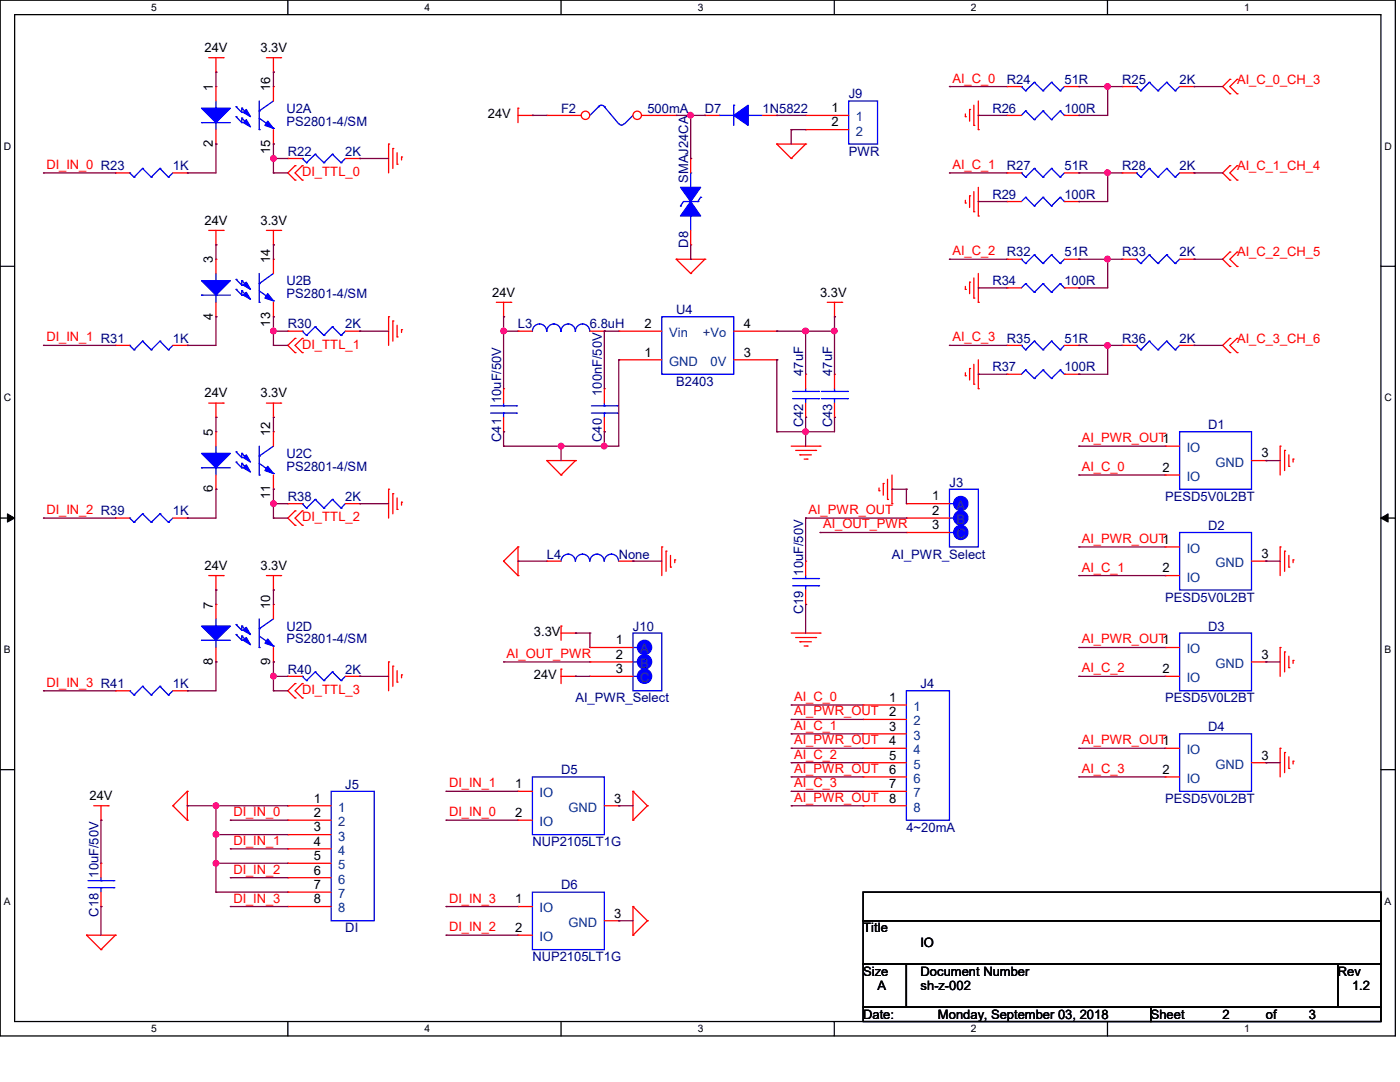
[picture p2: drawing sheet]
<svg xmlns="http://www.w3.org/2000/svg" width="279mm" height="216mm" viewBox="0 0 279 216" stroke-linecap="round" stroke-linejoin="round" font-family="sans-serif">
<path d="M0 0h278.5v206.7h-278.5zM2.9 2.9h272.7v200.9h-272.7z" fill="none" stroke="#000" stroke-width=".25"/>
<g fill="#fff">
<path d="M30.2 .3h1.1v2.3h-1.1z"/>
<path d="M30.2 204.1h1.1v2.3h-1.1z"/>
</g>
<path d="M57.4 0v2.9M57.4 203.8v2.9" fill="none" stroke="#000" stroke-width=".25"/>
<g fill="#fff">
<path d="M84.7 .3h1.1v2.3h-1.1z"/>
<path d="M84.7 204.1h1.1v2.3h-1.1z"/>
</g>
<path d="M112 0v2.9M112 203.8v2.9" fill="none" stroke="#000" stroke-width=".25"/>
<g fill="#fff">
<path d="M139.2 .3h1.1v2.3h-1.1z"/>
<path d="M139.2 204.1h1.1v2.3h-1.1z"/>
</g>
<path d="M166.5 0v2.9M166.5 203.8v2.9" fill="none" stroke="#000" stroke-width=".25"/>
<g fill="#fff">
<path d="M193.8 .3h1.1v2.3h-1.1z"/>
<path d="M193.8 204.1h1.1v2.3h-1.1z"/>
</g>
<path d="M221 0v2.9M221 203.8v2.9" fill="none" stroke="#000" stroke-width=".25"/>
<g fill="#fff">
<path d="M248.3 .3h1.1v2.3h-1.1z"/>
<path d="M248.3 204.1h1.1v2.3h-1.1z"/>
<path d="M.8 28h1.4v2.3h-1.4z"/>
<path d="M276.3 28h1.4v2.3h-1.4z"/>
<path d="M.8 78.2h1.4v2.3h-1.4z"/>
<path d="M276.3 78.2h1.4v2.3h-1.4z"/>
</g>
<path d="M0 53.1h2.9M275.6 53.1h2.9" fill="none" stroke="#000" stroke-width=".25"/>
<g fill="#fff">
<path d="M.8 128.5h1.3v2.2h-1.3z"/>
<path d="M276.3 128.5h1.3v2.2h-1.3z"/>
</g>
<path d="M0 103.4h2.9M275.6 103.4h2.9" fill="none" stroke="#000" stroke-width=".25"/>
<path d="M1.5 102.5l1.4 .9-1.4 .8zM275.6 103.4l1.4-.9v1.7z" fill="#000" stroke="#000" stroke-width=".2"/>
<g fill="#fff">
<path d="M.8 178.7h1.3v2.2h-1.3z"/>
<path d="M276.3 178.7h1.3v2.2h-1.3z"/>
</g>
<path d="M0 153.6h2.9M275.6 153.6h2.9M172.3 178h103.3v5.7h-103.3zM172.3 183.7h103.3v8.7h-103.3zM172.3 192.4h8.6v8.6h-8.6zM180.9 192.4h86.1v8.6h-86.1zM267 192.4h8.6v8.6h-8.6zM172.3 201h57.4v2.8h-57.4zM229.7 201h45.9v2.8h-45.9z" fill="none" stroke="#000" stroke-width=".25"/>
<g fill="none" stroke="#f00" stroke-width=".25">
<path d="M41.7 11.5h2.8M43.1 14.4h.1M43.1 11.5v2.9M44.5 11.5h.1M53.2 11.5h2.8M54.6 14.4h.1M54.6 11.5v2.9M56 11.5h.1M201 17.3h.1M201 17.3h2.8M212.4 17.3h2.9M215.3 17.3h.1"/>
<path d="M223.9 17.3h.1M223.9 17.3h2.9M235.4 17.3h2.9M238.3 17.3h.1M245.4 15.8h.1M245.4 18.7h.1M245.4 15.8l-1.4 1.5 1.4 1.4M246.9 18.7h.1M246.9 15.8h.1M246.9 15.8l-1.5 1.5 1.5 1.4M23 34.5h.1M23 34.5h2.9"/>
<path d="M34.5 34.5h2.9M37.4 34.5h.1M58.9 33.1h.1M58.9 35.9h.1M58.9 33.1l-1.5 1.4 1.5 1.4M60.3 35.9h.1M60.3 33.1h.1M60.3 33.1l-1.4 1.4 1.4 1.4M77.6 28.7h.1M77.6 28.7v5.8M78.4 29.6h.1M78.4 29.6v4"/>
<path d="M79.2 32.8h.1M79.2 30.5v2.3M80.1 31.3h.1M80.1 31.3v.6M103.4 21.6h.1M103.4 23h2.9M103.4 21.6v2.9M106.3 23h.1M155 28.7h.1M155 28.7h5.8M155 28.7l2.9 2.9M157.9 31.6h.1"/>
<path d="M160.8 28.7h.1M160.8 28.7l-2.9 2.9M192.7 23.3h.1M192.7 22.7v.6M192.7 40v.5M193.5 21.8h.1M193.5 39.1h.1M193.5 21.8v2.4M193.5 39.1v2.3M194.4 25h.1M194.4 21v4M194.4 38.2v4"/>
<path d="M195.2 25.9h.1M195.2 20.2v5.7M195.2 37.4v5.7M201 34.5h.1M201 23h.1M201 23h2.8M201 34.5h2.8M212.4 23h2.9M212.4 34.5h2.9M215.3 34.5h.1M215.3 23h.1M245.4 33.1h.1"/>
<path d="M245.4 35.9h.1M245.4 33.1l-1.4 1.4 1.4 1.4M246.9 35.9h.1M246.9 33.1h.1M246.9 33.1l-1.5 1.4 1.5 1.4M41.7 46h2.8M43.1 48.9h.1M43.1 51.7h.1M43.1 46v2.9M43.1 51.7v2.9M44.5 46h.1M53.2 46h2.8"/>
<path d="M54.6 48.9h.1M54.6 51.7h.1M54.6 46v2.9M54.6 51.7v2.9M56 46h.1M135 51.7h.1M135 51.7h5.7M135 51.7l2.8 2.9M137.8 54.6h.1M140.7 51.7h.1M140.7 51.7l-2.9 2.9M192.7 40.5h.1"/>
<path d="M192.7 57.7h.1M192.7 57.1v.6M193.5 56.3h.1M193.5 56.3v2.3M194.4 42.2h.1M194.4 59.5h.1M194.4 55.5v4M195.2 43.1h.1M195.2 54.6v5.7M201 57.4h.1M201 40.2h.1M201 57.4h2.8"/>
<path d="M201 40.2h2.8M212.4 57.4h2.9M212.4 40.2h2.9M215.3 57.4h.1M215.3 40.2h.1M223.9 51.7h.1M223.9 51.7h2.9M235.4 51.7h2.9M238.3 51.7h.1M245.4 50.3h.1M245.4 53.2h.1M245.4 50.3l-1.4 1.4 1.4 1.5"/>
<path d="M246.9 53.2h.1M246.9 50.3h.1M246.9 50.3l-1.5 1.4 1.5 1.5M23 68.9h.1M23 68.9h2.9M34.5 68.9h2.9M37.4 68.9h.1M43.1 63.2h.1M43.1 60.3v2.9M54.6 63.2h.1M54.6 60.3v2.9M57.4 66.1h.1"/>
<path d="M57.4 66.1h2.9M58.9 67.5h.1M58.9 70.4h.1M58.9 67.5l-1.5 1.4 1.5 1.5M60.3 70.4h.1M60.3 67.5h.1M60.3 67.5l-1.4 1.4 1.4 1.5M68.9 66.1h2.9M71.8 66.1h.1M77.6 63.2h.1M77.6 63.2v5.7M78.4 64.1h.1"/>
<path d="M78.4 64.1v4M79.2 67.2h.1M79.2 64.9v2.3M80.1 65.8h.1M80.1 65.8v.5M99.1 60.3h2.8M100.5 63.2h.1M100.5 60.3v2.9M101.9 60.3h.1M103.4 66.1h.1M103.4 66.1h2.9M117.7 66.1h2.9"/>
<path d="M120.6 77.6h.1M120.6 66.1h.1M120.6 77.6v2.8M123.5 71.8h.1M123.5 66.1h.1M123.5 66.1h8.6M123.5 71.8h8.6M146.4 66.1h8.6M146.4 71.8h8.6M155 71.8h.1M155 66.1h.1M160.8 74.7h.1"/>
<path d="M160.8 74.7v2.9M165.1 60.3h2.9M166.5 63.2h.1M166.5 60.3v2.9M168 60.3h.1M192.7 75h.1M192.7 74.4v.6M193.5 73.5h.1M193.5 73.5v2.3M194.4 76.7h.1M194.4 72.7v4M195.2 60.3h.1"/>
<path d="M195.2 77.6h.1M195.2 71.8v5.8M201 68.9h.1M201 68.9h2.8M212.4 68.9h2.9M215.3 68.9h.1M245.4 67.5h.1M245.4 70.4h.1M245.4 67.5l-1.4 1.4 1.4 1.5M246.9 70.4h.1M246.9 67.5h.1M246.9 67.5l-1.5 1.4 1.5 1.5"/>
<path d="M41.7 80.4h2.8M43.1 83.3h.1M43.1 86.1h.1M43.1 97.6h.1M43.1 80.4v2.9M43.1 86.1v2.9M43.1 94.8v2.8M44.5 80.4h.1M53.2 80.4h2.8M54.6 83.3h.1M54.6 86.1h.1M54.6 97.6h.1"/>
<path d="M54.6 80.4v2.9M54.6 86.1v2.9M54.6 94.8v2.8M56 80.4h.1M77.6 97.6h.1M77.6 97.6v5.8M78.4 98.5h.1M78.4 98.5v4M79.2 99.4v2.2M109.1 91.9h.1M109.1 91.9h5.8M109.1 91.9l2.9 2.9"/>
<path d="M112 94.8h.1M114.9 91.9h.1M114.9 91.9l-2.9 2.9M120.6 86.1h.1M120.6 83.3v2.8M157.9 89h5.8M158.8 89.9h4M159.6 90.8h.1M159.6 90.8h2.3M160.5 91.6h.6M160.8 83.3h.1M160.8 80.4v2.9"/>
<path d="M161.1 91.6h.1M162.8 89.9h.1M163.7 89h.1M175.4 97.9h.1M175.4 97.4v.5M176.3 96.5h.1M176.3 96.5v2.3M177.1 99.7h.1M177.1 95.6v4.1M178 94.8v5.7M255.5 89h.1M255.5 89v5.8"/>
<path d="M256.4 89.9h.1M256.4 89.9v4M257.2 93h.1M257.2 90.8v2.2M258.1 91.6h.1M258.1 91.6v.6M23 103.4h.1M23 103.4h2.9M34.5 103.4h2.9M37.4 103.4h.1M41.7 114.9h2.8M43.1 117.7h.1"/>
<path d="M43.1 114.9v2.8M44.5 114.9h.1M53.2 114.9h2.8M54.6 117.7h.1M54.6 114.9v2.8M56 114.9h.1M57.4 100.5h.1M57.4 100.5h2.9M58.9 101.9h.1M58.9 104.8h.1M58.9 101.9l-1.5 1.5 1.5 1.4M60.3 104.8h.1"/>
<path d="M60.3 101.9h.1M60.3 101.9l-1.4 1.5 1.4 1.4M68.9 100.5h2.9M71.8 100.5h.1M79.2 101.6h.1M80.1 100.2h.1M80.1 100.2v.6M100.5 112h.1M100.5 112l2.9 2.9M103.4 114.9h.1M103.4 109.1h.1M103.4 109.1v5.8"/>
<path d="M103.4 109.1l-2.9 2.9M109.1 112h.1M109.1 112h2.9M123.5 112h2.8M126.3 112h.1M132.1 109.1h.1M132.1 109.1v5.8M132.9 110h.1M132.9 110v4M133.8 113.2h.1M133.8 110.8v2.4M134.7 111.7h.1"/>
<path d="M134.7 111.7v.6M160.8 112h.1M160.8 112v2.9M160.8 117.7v2.9M178 100.5h.1M180.9 100.5h.1M180.9 103.4h.1M180.9 106.3h.1M180.9 100.5h8.6M180.9 103.4h8.6M180.9 106.3h8.6M232.5 109.1h.1"/>
<path d="M232.5 114.9h.1M232.5 114.9h2.9M232.5 109.1h2.9M249.8 112h2.8M252.6 112h.1M255.5 109.1h.1M255.5 109.1v5.8M256.4 110h.1M256.4 110v4M257.2 113.2h.1M257.2 110.8v2.4M258.1 111.7h.1"/>
<path d="M258.1 111.7v.6M23 137.8h.1M23 137.8h2.9M34.5 137.8h2.9M37.4 137.8h.1M57.4 135h.1M57.4 135h2.9M58.9 136.4h.1M58.9 139.3h.1M58.9 136.4l-1.5 1.4 1.5 1.5M60.3 139.3h.1M60.3 136.4h.1"/>
<path d="M60.3 136.4l-1.4 1.4 1.4 1.5M68.9 135h2.9M71.8 135h.1M77.6 132.1h.1M77.6 132.1v5.7M78.4 132.9h.1M78.4 132.9v4M79.2 136.1h.1M79.2 133.8v2.3M80.1 134.7h.1M80.1 134.7v.6M112 124.9h.1"/>
<path d="M112 133.5h.1M112 126.3h2.9M112 124.9v2.9M112 133.5v2.9M112 135h2.9M114.9 126.3h.1M114.9 135h.1M117.7 129.2h.1M117.7 132.1h.1M117.7 135h.1M117.7 135h8.6M117.7 129.2h8.6"/>
<path d="M117.7 132.1h8.6M157.9 126.3h5.8M158.8 127.2h4M159.6 128.1h.1M159.6 128.1h2.3M160.5 128.9h.6M160.8 120.6h.1M161.1 128.9h.1M162.8 127.2h.1M163.7 126.3h.1M232.5 129.2h.1M232.5 135h.1"/>
<path d="M232.5 135h2.9M232.5 129.2h2.9M249.8 132.1h2.8M252.6 132.1h.1M255.5 129.2h.1M255.5 129.2v5.8M256.4 130.1h.1M256.4 130.1v4M257.2 133.2h.1M257.2 130.9v2.3M258.1 131.8h.1M258.1 131.8v.6"/>
<path d="M37.4 157.9h.1M37.4 157.9v5.8M37.4 157.9l-2.9 2.9M126.3 157.9h.1M126.3 157.9v5.8M126.3 157.9l2.9 2.9M172.3 140.7h.1M172.3 143.6h.1M172.3 146.4h.1M172.3 149.3h.1M172.3 152.2h.1M172.3 155h.1"/>
<path d="M172.3 157.9h.1M172.3 149.3h8.6M172.3 155h8.6M172.3 152.2h8.6M172.3 140.7h8.6M172.3 143.6h8.6M172.3 146.4h8.6M172.3 157.9h8.6M232.5 149.3h.1M232.5 155h.1M232.5 149.3h2.9M232.5 155h2.9"/>
<path d="M249.8 152.2h2.8M252.6 152.2h.1M255.5 149.3h.1M255.5 149.3v5.7M256.4 150.2h.1M256.4 150.2v4M257.2 153.3h.1M257.2 151v2.3M258.1 151.9h.1M258.1 151.9v.5M18.7 160.8h2.9M20.2 163.7h.1"/>
<path d="M20.2 172.3h.1M20.2 160.8v2.9M20.2 172.3v2.8M20.2 178v2.9M21.6 160.8h.1M34.5 160.8h.1M34.5 160.8l2.9 2.9M37.4 163.7h.1M126.3 163.7h.1M129.2 160.8h.1M129.2 160.8l-2.9 2.9M172.3 160.8h.1"/>
<path d="M172.3 160.8h8.6M17.3 186.6h.1M17.3 186.6h5.7M17.3 186.6l2.9 2.9M20.2 189.5h.1M20.2 180.9h.1M23 186.6h.1M23 186.6l-2.8 2.9M103.4 180.9h.1M103.4 186.6h.1M103.4 186.6h2.9M103.4 180.9h2.9"/>
<path d="M120.6 183.7h2.9M123.5 183.7h.1M126.3 180.9h.1M126.3 186.6h.1M126.3 180.9v5.7M126.3 180.9l2.9 2.8M129.2 183.7h.1M129.2 183.7l-2.9 2.9"/>
</g>
<g fill="#00f" stroke="#00f" stroke-width=".25">
<path d="M40.2 56h5.8l-2.9 2.9z"/>
<path d="M53.4 58.6l1.2 1.4-1.7-.5z"/>
<path d="M48.6 58.9l.5-.6 .9 1.4z"/>
<path d="M48.6 56.9l.5-.6 .9 1.4z"/>
<path d="M40.2 90.5h5.8l-2.9 2.8z"/>
<path d="M53.4 93l1.2 1.5-1.7-.6z"/>
<path d="M48.6 93.3l.5-.5 .9 1.4z"/>
<path d="M48.6 91.3l.5-.5 .9 1.4z"/>
<circle cx="128.6" cy="129.2" r="1.42"/>
<circle cx="128.6" cy="132.1" r="1.42"/>
<circle cx="128.6" cy="134.9" r="1.42"/>
<circle cx="191.7" cy="100.5" r="1.42"/>
<circle cx="191.7" cy="103.4" r="1.42"/>
<circle cx="191.7" cy="106.2" r="1.42"/>
</g>
<g fill="none" stroke="#00f" stroke-width=".25">
<path d="M203.8 17.3h.1M203.8 17.3l.9 .8M204.7 18.1h.1M206.4 16.4h.1M206.4 16.4l1.8 1.7M206.4 16.4l-1.7 1.7M208.2 18.1h.1M209.8 16.4h.1M209.8 16.4l1.8 1.7M209.8 16.4l-1.6 1.7M211.6 18.1h.1M212.4 17.3l-.8 .8"/>
<path d="M226.8 17.3h.1M226.8 17.3l.9 .8M227.7 18.1h.1M229.4 16.4h.1M229.4 16.4l1.7 1.7M229.4 16.4l-1.7 1.7M231.1 18.1h.1M232.8 16.4h.1M232.8 16.4l1.7 1.7M232.8 16.4l-1.7 1.7M234.5 18.1h.1M235.4 17.3l-.9 .8"/>
<path d="M25.9 34.5h.1M25.9 34.5l.9 .8M26.8 35.3h.1M28.4 33.6h.1M28.4 33.6l1.8 1.7M28.4 33.6l-1.6 1.7M30.2 35.3h.1M31.9 33.6h.1M31.9 33.6l1.7 1.7M31.9 33.6l-1.7 1.7M33.6 35.3h.1M34.5 34.5l-.9 .8"/>
<path d="M119.4 21.2l.6-.2 .6 .3M119.5 21.3h.1M119.5 21.3l-1.8 1.7M120.6 21.3h.1M120.6 21.3l2.9 3.4M124.5 24.7l-.5 .3-.4-.3M126.3 23h.1M126.3 23l-1.7 1.7M203.8 34.5h.1M203.8 34.5l.9 .8M204.7 39.4h.1M204.7 35.3h.1"/>
<path d="M204.7 22.1h.1M204.7 39.4l-.9 .8M204.7 39.4l1.7 1.7M204.7 22.1l-.9 .9M204.7 22.1l1.7 1.8M206.4 33.6h.1M206.4 23.9h.1M206.4 33.6l1.8 1.7M206.4 33.6l-1.7 1.7M208.2 39.4h.1M208.2 35.3h.1M208.2 22.1h.1"/>
<path d="M208.2 39.4l-1.8 1.7M208.2 39.4l1.6 1.7M208.2 22.1l-1.8 1.8M208.2 22.1l1.6 1.8M209.8 33.6h.1M209.8 23.9h.1M209.8 33.6l1.8 1.7M209.8 33.6l-1.6 1.7M211.6 39.4h.1M211.6 35.3h.1M211.6 22.1h.1M211.6 39.4l-1.8 1.7"/>
<path d="M211.6 39.4l.8 .8M211.6 22.1l-1.8 1.8M211.6 22.1l.8 .9M212.4 23h.1M212.4 34.5l-.8 .8M40.2 58.9h.1M40.2 58.9h5.8M43.1 58.9h.1M43.1 56h.1M43.1 54.6v1.4M43.1 58.9v1.4M47.1 57.7h.1"/>
<path d="M47.1 55.8h.1M47.1 57.7l1.2 1.2M47.1 55.8l1.2 1.1M48.3 58.9h.1M48.3 58h.1M48.3 56.9h.1M48.3 56h.1M48.3 56v.9M48.3 58v.9M48.3 58l1.1 1.2M48.3 56l1.1 1.1M51.7 56.6h.1"/>
<path d="M51.7 54.6v5.7M51.7 58l2.9 2M54.6 54.6l-2.9 2M204.7 56.6h.1M204.7 56.6l-.9 .8M204.7 56.6l1.7 1.7M206.4 58.3h.1M206.4 41.1h.1M208.2 56.6h.1M208.2 56.6l-1.8 1.7M208.2 56.6l1.6 1.7M209.8 58.3h.1"/>
<path d="M209.8 41.1h.1M211.6 56.6h.1M211.6 56.6l-1.8 1.7M211.6 56.6l.8 .8M212.4 57.4h.1M212.4 40.2h.1M226.8 51.7h.1M226.8 51.7l.9 .9M227.7 52.6h.1M229.4 50.8h.1M229.4 50.8l1.7 1.8M229.4 50.8l-1.7 1.8"/>
<path d="M231.1 52.6h.1M232.8 50.8h.1M232.8 50.8l1.7 1.8M232.8 50.8l-1.7 1.8M234.5 52.6h.1M235.4 51.7l-.9 .9M25.9 68.9h.1M25.9 68.9l.9 .9M26.8 69.8h.1M28.4 68.1h.1M28.4 68.1l1.8 1.7M28.4 68.1l-1.6 1.7"/>
<path d="M30.2 69.8h.1M31.9 68.1h.1M31.9 68.1l1.7 1.7M31.9 68.1l-1.7 1.7M33.6 69.8h.1M34.5 68.9l-.9 .9M51.7 60.3h.1M54.6 60h.1M60.3 66.1h.1M60.3 66.1l.9 .8M61.2 66.9h.1M62.9 65.2h.1"/>
<path d="M62.9 65.2l1.7 1.7M62.9 65.2l-1.7 1.7M64.6 66.9h.1M66.3 65.2h.1M66.3 65.2l1.8 1.7M66.3 65.2l-1.7 1.7M68.1 66.9h.1M68.9 66.1l-.8 .8M106.3 66.1a1.42 1.42 0 0 1 1.4-1.5 1.42 1.42 0 0 1 1.4 1.5 1.58 1.58 0 0 1 1.5-1.5 1.41 1.41 0 0 1 1.3 1.5M112 66.1a1.42 1.42 0 0 1 1.4-1.5 1.42 1.42 0 0 1 1.4 1.5M114.9 66.1a1.42 1.42 0 0 1 1.4-1.5 1.42 1.42 0 0 1 1.4 1.5M132.1 63.2h14.3v11.5h-14.3z"/>
<path d="M158.2 79.5h5.2M158.2 78.1h5.2M160.8 78.1h.1M160.8 79.5h.1M160.8 77.6v.5M160.8 79.5v.9M163.4 79.5h.1M163.4 78.1h.1M203.8 68.9h.1M203.8 68.9l.9 .9M204.7 69.8h.1M206.4 68.1h.1"/>
<path d="M206.4 68.1l1.8 1.7M206.4 68.1l-1.7 1.7M208.2 69.8h.1M209.8 68.1h.1M209.8 68.1l1.8 1.7M209.8 68.1l-1.6 1.7M211.6 69.8h.1M212.4 68.9l-.8 .9M40.2 93.3h.1M40.2 93.3h5.8M43.1 93.3h.1M43.1 90.5h.1"/>
<path d="M43.1 89v1.5M43.1 93.3v1.5M47.1 92.2h.1M47.1 90.2h.1M47.1 92.2l1.2 1.1M47.1 90.2l1.2 1.1M48.3 93.3h.1M48.3 92.5h.1M48.3 91.3h.1M48.3 90.5h.1M48.3 90.5v.8M48.3 92.5v.8"/>
<path d="M48.3 92.5l1.1 1.1M48.3 90.5l1.1 1.1M51.7 94.8h.1M51.7 91h.1M51.7 89v5.8M51.7 92.5l2.9 2M54.6 94.5h.1M54.6 89l-2.9 2M62.9 99.7h.1M62.9 99.7l1.7 1.7M62.9 99.7l-1.7 1.7M66.3 99.7h.1"/>
<path d="M66.3 99.7l1.8 1.7M66.3 99.7l-1.7 1.7M118 82.4h5.2M118 81h5.2M120.6 81h.1M120.6 82.4h.1M120.6 80.4v.6M120.6 82.4v.9M123.2 82.4h.1M123.2 81h.1M189.5 97.6h5.7v11.5h-5.7zM25.9 103.4h.1"/>
<path d="M25.9 103.4l.9 .8M26.8 104.2h.1M28.4 102.5h.1M28.4 102.5l1.8 1.7M28.4 102.5l-1.6 1.7M30.2 104.2h.1M31.9 102.5h.1M31.9 102.5l1.7 1.7M31.9 102.5l-1.7 1.7M33.6 104.2h.1M34.5 103.4l-.9 .8M60.3 100.5h.1"/>
<path d="M60.3 100.5l.9 .9M61.2 101.4h.1M64.6 101.4h.1M68.1 101.4h.1M68.9 100.5l-.8 .9M112 112a1.41 1.41 0 0 1 1.4-1.4 1.41 1.41 0 0 1 1.4 1.4M114.9 112a1.41 1.41 0 0 1 1.4-1.4 1.41 1.41 0 0 1 1.4 1.4M117.7 112a1.41 1.41 0 0 1 1.5-1.4 1.41 1.41 0 0 1 1.4 1.4M120.6 112a1.41 1.41 0 0 1 1.4-1.4 1.41 1.41 0 0 1 1.4 1.4M158.2 116.9h5.2M158.2 115.4h5.2M160.8 115.4h.1"/>
<path d="M160.8 116.9h.1M160.8 114.9v.5M160.8 116.9v.8M163.4 116.9h.1M163.4 115.4h.1M189.5 100.5h2.3M189.5 103.4h2.6M189.5 106.3h2.6M191.8 100.5h.1M192.1 103.4h.1M192.1 106.3h.1M235.4 106.3h14.4v11.4h-14.4z"/>
<path d="M25.9 137.8h.1M25.9 137.8l.9 .9M26.8 138.7h.1M28.4 136.9h.1M28.4 136.9l1.8 1.8M28.4 136.9l-1.6 1.8M30.2 138.7h.1M31.9 136.9h.1M31.9 136.9l1.7 1.8M31.9 136.9l-1.7 1.8M33.6 138.7h.1M34.5 137.8l-.9 .9"/>
<path d="M60.3 135h.1M60.3 135l.9 .8M61.2 135.8h.1M62.9 134.1h.1M62.9 134.1l1.7 1.7M62.9 134.1l-1.7 1.7M64.6 135.8h.1M66.3 134.1h.1M66.3 134.1l1.8 1.7M66.3 134.1l-1.7 1.7M68.1 135.8h.1M68.9 135l-.8 .8"/>
<path d="M126.3 126.3h5.8v11.5h-5.8zM126.3 129.2h2.4M126.3 132.1h2.6M126.3 135h2.6M128.7 129.2h.1M128.9 132.1h.1M128.9 135h.1M180.9 137.8h8.6v25.9h-8.6zM235.4 126.3h14.4v11.5h-14.4zM235.4 146.4h14.4v11.5h-14.4zM17.6 177.1h5.1M17.6 175.7h5.1"/>
<path d="M20.2 175.7h.1M20.2 177.1h.1M20.2 175.1v.6M20.2 177.1v.9M22.7 177.1h.1M22.7 175.7h.1M106.3 178h14.3v11.5h-14.3z"/>
</g>
<circle cx="116.8" cy="23" r=".84" fill="#fff" stroke="#f00" stroke-width=".25"/>
<path d="M109.1 23h.1M109.1 23h6.9" fill="none" stroke="#f00" stroke-width=".25"/>
<circle cx="127.2" cy="23" r=".84" fill="#fff" stroke="#f00" stroke-width=".25"/>
<g fill="none" stroke="#f00" stroke-width=".25">
<path d="M43.1 17.3h.1M43.1 17.3v2.9M54.6 17.3h.1M54.6 17.3v2.9M43.1 28.7h.1M43.1 25.9v2.8M54.6 28.7h.1M54.6 25.9v2.8M57.4 31.6h.1M57.4 31.6h2.9M68.9 31.6h2.9M71.8 31.6h.1"/>
<path d="M128.1 23h6.9M135 23h.1M137.8 31.6h.1M137.8 31.6v2.9M140.7 23h.1M140.7 23h2.9M152.2 23h2.8M155 23h.1M160.8 23h.1M160.8 25.9h.1M160.8 23h8.6M160.8 25.9h8.6"/>
<path d="M223.9 34.5h.1M223.9 34.5h2.9M235.4 34.5h2.9M238.3 34.5h.1M137.8 48.9h.1M137.8 46v2.9M201 51.7h.1M201 51.7h2.8M212.4 51.7h2.9M215.3 51.7h.1M100.5 77.6h.1M100.5 77.6v2.8"/>
<path d="M166.5 74.7h.1M166.5 74.7v2.9M201 74.7h.1M201 74.7h2.8M212.4 74.7h2.9M215.3 74.7h.1M223.9 68.9h.1M223.9 68.9h2.9M235.4 68.9h2.9M238.3 68.9h.1M100.5 86.1h.1M100.5 83.3v2.8"/>
<path d="M166.5 83.3h.1M166.5 80.4v2.9M232.5 89h.1M232.5 94.8h.1M232.5 89h2.9M232.5 94.8h2.9M249.8 91.9h2.8M252.6 91.9h.1M43.1 120.6h.1M43.1 132.1h.1M43.1 120.6v2.9M43.1 129.2v2.9"/>
<path d="M54.6 120.6h.1M54.6 132.1h.1M54.6 120.6v2.9M54.6 129.2v2.9M103.4 157.9h.1M103.4 157.9h2.9M57.4 160.8h.1M57.4 163.7h.1M57.4 166.5h.1M57.4 169.4h.1M57.4 172.3h.1M57.4 175.1h.1"/>
<path d="M57.4 178h.1M57.4 160.8h8.7M57.4 163.7h8.7M57.4 166.5h8.7M57.4 169.4h8.7M57.4 172.3h8.7M57.4 175.1h8.7M57.4 178h8.7M103.4 163.7h.1M103.4 163.7h2.9M120.6 160.8h2.9M123.5 160.8h.1"/>
<path d="M57.4 180.9h.1M57.4 180.9h8.7"/>
</g>
<g fill="none" stroke="#00f" stroke-width=".25">
<path d="M40.2 24.5h.1M40.2 24.5h5.8M43.1 24.5h.1M43.1 21.6h.1M43.1 20.2v1.4M43.1 24.5v1.4M47.1 23.3h.1M47.1 21.3h.1M47.1 23.3l1.2 1.2M47.1 21.3l1.2 1.1M48.3 24.5h.1M48.3 23.6h.1"/>
<path d="M48.3 22.4h.1M48.3 21.6h.1M48.3 21.6v.8M48.3 23.6v.9M48.3 23.6l1.1 1.1M48.3 21.6l1.1 1.1M51.7 25.9h.1M51.7 22.1h.1M51.7 20.2v5.7M51.7 23.6l2.9 2M54.6 25.6h.1M54.6 20.2l-2.9 1.9"/>
<path d="M60.3 31.6h.1M60.3 31.6l.9 .9M61.2 32.5h.1M62.9 30.8h.1M62.9 30.8l1.7 1.7M62.9 30.8l-1.7 1.7M64.6 32.5h.1M66.3 30.8h.1M66.3 30.8l1.8 1.7M66.3 30.8l-1.7 1.7M68.1 32.5h.1M68.9 31.6l-.8 .9"/>
<path d="M137.8 34.5h.1M137.8 34.5v2.9M139.8 39.4h.1M139.8 39.4l-.5 .8M143.6 23h.1M143.6 23h2.8M146.4 21h.1M146.4 21v4M149.3 23h.1M149.3 23h2.9M169.4 20.2h5.7v8.5h-5.7zM226.8 34.5h.1"/>
<path d="M226.8 34.5l.9 .8M227.7 35.3h.1M229.4 33.6h.1M229.4 33.6l1.7 1.7M229.4 33.6l-1.7 1.7M231.1 35.3h.1M232.8 33.6h.1M232.8 33.6l1.7 1.7M232.8 33.6l-1.7 1.7M234.5 35.3h.1M235.4 34.5l-.9 .8M135.8 41.1h.1"/>
<path d="M137.8 43.1h.1M137.8 43.1v2.9M139.3 40.2h.1M139.3 40.2h-2.9l-.6 .9M203.8 51.7h.1M203.8 51.7l.9 .9M204.7 52.6h.1M206.4 50.8h.1M206.4 50.8l1.8 1.8M206.4 50.8l-1.7 1.8M208.2 52.6h.1M209.8 50.8h.1"/>
<path d="M209.8 50.8l1.8 1.8M209.8 50.8l-1.6 1.8M211.6 52.6h.1M212.4 51.7l-.8 .9M164 79.5h5.1M164 78.1h5.1M166.5 78.1h.1M166.5 79.5h.1M166.5 77.6v.5M166.5 79.5v.9M169.1 79.5h.1M169.1 78.1h.1"/>
<path d="M204.7 73.8h.1M204.7 73.8l-.9 .9M204.7 73.8l1.7 1.7M206.4 75.5h.1M208.2 73.8h.1M208.2 73.8l-1.8 1.7M208.2 73.8l1.6 1.7M209.8 75.5h.1M211.6 73.8h.1M211.6 73.8l-1.8 1.7M211.6 73.8l.8 .9M212.4 74.7h.1"/>
<path d="M226.8 68.9h.1M226.8 68.9l.9 .9M227.7 69.8h.1M229.4 68.1h.1M229.4 68.1l1.7 1.7M229.4 68.1l-1.7 1.7M231.1 69.8h.1M232.8 68.1h.1M232.8 68.1l1.7 1.7M232.8 68.1l-1.7 1.7M234.5 69.8h.1M235.4 68.9l-.9 .9"/>
<path d="M97.9 82.4h5.2M97.9 81h5.2M100.5 81h.1M100.5 82.4h.1M100.5 80.4v.6M100.5 82.4v.9M103.1 82.4h.1M103.1 81h.1M235.4 86.1h14.4v11.5h-14.4zM40.2 127.8h.1M40.2 127.8h5.8M43.1 127.8h.1"/>
<path d="M43.1 124.9h.1M43.1 123.5v1.4M43.1 127.8v1.4M47.1 126.6h.1M47.1 124.6h.1M47.1 126.6l1.2 1.2M47.1 124.6l1.2 1.2M48.3 127.8h.1M48.3 126.9h.1M48.3 125.8h.1M48.3 124.9h.1M48.3 124.9v.9"/>
<path d="M48.3 126.9v.9M48.3 126.9l1.1 1.2M48.3 124.9l1.1 1.2M51.7 129.2h.1M51.7 125.5h.1M51.7 123.5v5.7M51.7 126.9l2.9 2M54.6 128.9h.1M54.6 123.5l-2.9 2M66.1 157.9h8.6v25.8h-8.6zM106.3 155h14.3v11.5h-14.3z"/>
</g>
<g fill="#00f" stroke="#00f" stroke-width=".25">
<path d="M40.2 124.9h5.8l-2.9 2.9z"/>
<path d="M53.4 127.5l1.2 1.4-1.7-.5z"/>
<path d="M48.6 127.8l.5-.6 .9 1.5z"/>
<path d="M48.6 125.8l.5-.6 .9 1.4z"/>
<path d="M40.2 21.6h5.8l-2.9 2.9z"/>
<path d="M53.4 24.2l1.2 1.4-1.7-.6z"/>
<path d="M49.1 23.9l.9 1.4-1.4-.8z"/>
<path d="M49.1 21.8l.9 1.5-1.4-.9z"/>
<path d="M146.4 23l2.9-2v4z" fill-rule="evenodd"/>
<path d="M137.8 40.2l2 2.9h-4z" fill-rule="evenodd"/>
<path d="M135.8 37.4h4l-2 2.8z" fill-rule="evenodd"/>
</g>
<g fill="none" stroke="#800040" stroke-width=".25">
<path d="M43.1 14.4h.1M43.1 14.4v2.9M54.6 14.4h.1M54.6 14.4v2.9M189.5 17.3h.1M189.5 17.3h11.5M215.3 17.3h.1M215.3 17.3h8.6M221.1 17.3h.1M221.1 17.3v5.7h-5.8M238.3 17.3h.1M238.3 17.3h5.7"/>
<path d="M8.7 34.5h.1M8.7 34.5h14.3M37.4 34.5h.1M43.1 28.7h.1M43.1 28.7v5.8h-5.7M54.6 28.7h.1M54.6 34.5h.1M54.6 31.6h.1M54.6 34.5h2.8M54.6 28.7v5.8M54.6 31.6h2.8M71.8 31.6h.1"/>
<path d="M71.8 31.6h5.8M106.3 23h.1M106.3 23h2.8M135 23h5.7M137.8 23h.1M137.8 31.6h.1M137.8 23v8.6M140.7 23h.1M155 23h.1M155 23h5.8M157.9 25.9h.1M157.9 25.9h2.9"/>
<path d="M157.9 25.9v2.8M189.5 34.5h.1M189.5 34.5h11.5M195.2 23h.1M195.2 23h5.8M215.3 34.5h.1M215.3 23h.1M215.3 34.5h8.6M221.1 34.5h.1M221.1 34.5v5.7h-5.8M238.3 34.5h.1M238.3 34.5h5.7"/>
<path d="M43.1 48.9h.1M43.1 48.9v2.8M54.6 48.9h.1M54.6 48.9v2.8M137.8 51.7h.1M137.8 48.9v2.8M189.5 51.7h.1M189.5 51.7h11.5M195.2 40.2h.1M195.2 57.4h.1M195.2 40.2h5.8M195.2 57.4h5.8"/>
<path d="M215.3 51.7h.1M215.3 40.2h.1M215.3 57.4h.1M215.3 51.7h8.6M221.1 51.7h.1M221.1 51.7v5.7h-5.8M238.3 51.7h.1M238.3 51.7h5.7M8.7 68.9h.1M8.7 68.9h14.3M37.4 68.9h.1M43.1 63.2h.1"/>
<path d="M43.1 63.2v5.7h-5.7M54.6 63.2h.1M54.6 66.1h.1M54.6 68.9h.1M54.6 68.9h2.8M54.6 63.2v5.7M54.6 66.1h2.8M71.8 66.1h.1M71.8 66.1h5.8M100.5 63.2h.1M100.5 66.1h.1M100.5 66.1h2.9"/>
<path d="M100.5 63.2v14.4M120.6 66.1h.1M120.6 66.1h2.9M120.6 66.1v11.5M123.5 71.8h.1M123.5 71.8v17.2h-23M155 66.1h.1M155 71.8h.1M155 66.1h11.5M155 71.8v14.3M160.8 66.1h.1M160.8 66.1v8.6"/>
<path d="M166.5 63.2h.1M166.5 66.1h.1M166.5 63.2v11.5M189.5 68.9h.1M189.5 68.9h11.5M195.2 74.7h.1M195.2 74.7h5.8M215.3 68.9h.1M215.3 74.7h.1M215.3 68.9h8.6M221.1 68.9h.1M221.1 68.9v5.8h-5.8"/>
<path d="M238.3 68.9h.1M238.3 68.9h5.7M43.1 83.3h.1M43.1 97.6h.1M43.1 83.3v2.8M43.1 97.6v5.8h-5.7M54.6 97.6h.1M54.6 83.3h.1M54.6 83.3v2.8M54.6 97.6v5.8M100.5 89h.1M100.5 86.1h.1"/>
<path d="M100.5 86.1v2.9M112 89h.1M112 89v2.9M120.6 86.1h.1M120.6 89h.1M120.6 86.1v2.9M155 86.1h.1M160.8 83.3h.1M160.8 86.1h.1M160.8 83.3v5.7M166.5 83.3h.1M166.5 83.3v2.8h-11.5"/>
<path d="M178 97.6h.1M178 97.6h2.9M180.9 97.6h.1M180.9 97.6v2.9M215.3 94.8h.1M215.3 89h.1M215.3 89h17.2M215.3 94.8h17.2M252.6 91.9h.1M252.6 91.9h2.9M8.7 103.4h.1M8.7 103.4h14.3"/>
<path d="M37.4 103.4h.1M43.1 117.7h.1M43.1 117.7v2.9M54.6 100.5h.1M54.6 103.4h.1M54.6 117.7h.1M54.6 117.7v2.9M54.6 100.5h2.8M54.6 103.4h2.8M71.8 100.5h.1M71.8 100.5h5.8M103.4 112h.1"/>
<path d="M103.4 112h5.7M126.3 112h.1M126.3 112h5.8M160.8 103.4h.1M160.8 103.4h20.1M160.8 103.4v8.6M163.7 106.3h.1M163.7 106.3h17.2M215.3 114.9h.1M215.3 109.1h.1M215.3 114.9h17.2M215.3 109.1h17.2"/>
<path d="M252.6 112h.1M252.6 112h2.9M8.7 137.8h.1M8.7 137.8h14.3M37.4 137.8h.1M43.1 132.1h.1M43.1 132.1v5.7h-5.7M54.6 132.1h.1M54.6 135h.1M54.6 137.8h.1M54.6 132.1v5.7M54.6 135h2.8"/>
<path d="M54.6 137.8h2.8M71.8 135h.1M71.8 135h5.8M100.5 132.1h.1M100.5 132.1h17.2M114.9 126.3h.1M114.9 135h.1M114.9 135h2.8M114.9 126.3h2.8M117.7 126.3h.1M117.7 126.3v2.9M160.8 120.6h.1"/>
<path d="M160.8 120.6v5.7M215.3 135h.1M215.3 129.2h.1M215.3 135h17.2M215.3 129.2h17.2M252.6 132.1h.1M252.6 132.1h2.9M89 157.9h.1M89 157.9h14.4M157.9 140.7h.1M157.9 143.6h.1M157.9 146.4h.1"/>
<path d="M157.9 149.3h.1M157.9 152.2h.1M157.9 155h.1M157.9 157.9h.1M157.9 140.7h14.4M157.9 143.6h14.4M157.9 146.4h14.4M157.9 149.3h14.4M157.9 152.2h14.4M157.9 155h14.4M157.9 157.9h14.4M215.3 155h.1"/>
<path d="M215.3 149.3h.1M215.3 149.3h17.2M215.3 155h17.2M252.6 152.2h.1M252.6 152.2h2.9M20.2 163.7h.1M20.2 163.7v8.6M37.4 160.8h.1M37.4 160.8h20M43.1 166.5h.1M43.1 172.3h.1M43.1 178h.1"/>
<path d="M43.1 160.8h.1M43.1 166.5h14.3M43.1 172.3h14.3M43.1 178h14.3M43.1 160.8v17.2M46 163.7h.1M46 169.4h.1M46 175.1h.1M46 163.7h11.4M46 169.4h11.4M46 175.1h11.4M89 163.7h.1"/>
<path d="M89 163.7h14.4M123.5 160.8h.1M123.5 160.8h2.8M157.9 160.8h.1M157.9 160.8h14.4M20.2 180.9h.1M20.2 180.9v5.7M46 180.9h.1M46 180.9h11.4M89 180.9h.1M89 186.6h.1M89 180.9h14.4"/>
<path d="M89 186.6h14.4M123.5 183.7h.1M123.5 183.7h2.8"/>
</g>
<g fill="#f0f" stroke="#f0f" stroke-width=".25">
<circle cx="221" cy="34.5" r=".55"/>
<circle cx="221" cy="51.7" r=".55"/>
<circle cx="221" cy="68.9" r=".55"/>
<circle cx="221" cy="17.3" r=".55"/>
<circle cx="54.6" cy="31.6" r=".55"/>
<circle cx="54.6" cy="66" r=".55"/>
<circle cx="54.6" cy="134.9" r=".55"/>
<circle cx="54.6" cy="100.5" r=".55"/>
<circle cx="166.5" cy="66" r=".55"/>
<circle cx="160.8" cy="66" r=".56"/>
<circle cx="160.8" cy="86.1" r=".56"/>
<circle cx="100.5" cy="66" r=".55"/>
<circle cx="120.6" cy="89" r=".55"/>
<circle cx="112" cy="89" r=".55"/>
<circle cx="43.1" cy="172.3" r=".55"/>
<circle cx="43.1" cy="166.5" r=".55"/>
<circle cx="43.1" cy="160.8" r=".55"/>
<circle cx="137.8" cy="23" r=".55"/>
</g>
<g font-size="2.6">
<text x="40.8" y="10.4">24V</text>
<text x="52" y="10.4">3.3V</text>
<text x="42.5" y="18.2" transform="rotate(-90 42.5 18.2)">1</text>
<text x="53.9" y="18.2" transform="rotate(-90 53.9 18.2)">16</text>
<text x="97.4" y="23.6">24V</text>
<text x="165.9" y="22.4">1</text>
<text x="42.5" y="29.3" transform="rotate(-90 42.5 29.3)">2</text>
<text x="165.9" y="25.2">2</text>
<text x="53.9" y="30.7" transform="rotate(-90 53.9 30.7)">15</text>
<text x="40.8" y="44.9">24V</text>
<text x="52" y="44.9">3.3V</text>
<text x="42.5" y="52.6" transform="rotate(-90 42.5 52.6)">3</text>
<text x="53.9" y="52.6" transform="rotate(-90 53.9 52.6)">14</text>
<text x="98.2" y="59.2">24V</text>
<text x="163.7" y="59.2">3.3V</text>
<text x="42.5" y="63.8" transform="rotate(-90 42.5 63.8)">4</text>
<text x="53.9" y="65.2" transform="rotate(-90 53.9 65.2)">13</text>
<text x="128.6" y="65.4">2</text>
<text x="148.4" y="65.4">4</text>
<text x="128.6" y="71.2">1</text>
<text x="148.4" y="71.2">3</text>
<text x="40.8" y="79.3">24V</text>
<text x="52" y="79.3">3.3V</text>
<text x="42.5" y="87" transform="rotate(-90 42.5 87)">5</text>
<text x="53.9" y="87" transform="rotate(-90 53.9 87)">12</text>
<text x="232" y="94.1">2</text>
<text x="251.8" y="91.3">3</text>
<text x="42.5" y="98.2" transform="rotate(-90 42.5 98.2)">6</text>
<text x="53.9" y="99.7" transform="rotate(-90 53.9 99.7)">11</text>
<text x="186.1" y="99.9">1</text>
<text x="186.1" y="102.7">2</text>
<text x="186.1" y="105.6">3</text>
<text x="40.8" y="113.7">24V</text>
<text x="52" y="113.7">3.3V</text>
<text x="251.8" y="111.3">3</text>
<text x="232" y="114.2">2</text>
<text x="42.5" y="121.5" transform="rotate(-90 42.5 121.5)">7</text>
<text x="53.9" y="121.5" transform="rotate(-90 53.9 121.5)">10</text>
<text x="106.6" y="127">3.3V</text>
<text x="122.9" y="128.6">1</text>
<text x="122.9" y="131.4">2</text>
<text x="251.8" y="131.4">3</text>
<text x="42.5" y="132.6" transform="rotate(-90 42.5 132.6)">8</text>
<text x="53.9" y="132.6" transform="rotate(-90 53.9 132.6)">9</text>
<text x="106.6" y="135.6">24V</text>
<text x="122.9" y="134.3">3</text>
<text x="232" y="134.3">2</text>
<text x="177.5" y="140">1</text>
<text x="177.5" y="142.9">2</text>
<text x="177.5" y="145.8">3</text>
<text x="177.5" y="148.7">4</text>
<text x="177.5" y="151.6">5</text>
<text x="177.5" y="154.4">6</text>
<text x="232" y="154.4">2</text>
<text x="251.8" y="151.6">3</text>
<text x="17.9" y="159.7">24V</text>
<text x="62.7" y="160.1">1</text>
<text x="102.8" y="157.3">1</text>
<text x="122.6" y="160.1">3</text>
<text x="177.5" y="157.3">7</text>
<text x="177.5" y="160.1">8</text>
<text x="62.7" y="163">2</text>
<text x="62.7" y="165.9">3</text>
<text x="102.8" y="163">2</text>
<text x="62.7" y="168.7">4</text>
<text x="62.7" y="171.6">5</text>
<text x="62.7" y="174.5">6</text>
<text x="62.7" y="177.4">7</text>
<text x="62.7" y="180.3">8</text>
<text x="102.8" y="180.3">1</text>
<text x="102.8" y="186">2</text>
<text x="122.6" y="183.1">3</text>
<text x="172.3" y="186.1">Title</text>
<text x="183.7" y="188.9">IO</text>
<text x="172.3" y="194.7">Size</text>
<text x="175.1" y="197.6">A</text>
<text x="183.7" y="194.7">Document Number</text>
<text x="183.7" y="197.6">sh-z-002</text>
<text x="267" y="194.7">Rev</text>
<text x="269.8" y="197.6">1.2</text>
<text x="172.3" y="203.3">Date:</text>
<text x="187.2" y="203.3">Monday, September 03, 2018</text>
<text x="229.7" y="203.3">Sheet</text>
<text x="244" y="203.3">2</text>
<text x="252.6" y="203.3">of</text>
<text x="261.2" y="203.3">3</text>
</g>
<g font-size="2.6" fill="#f00">
<text x="190.1" y="16.5">AI_C_0</text>
<text x="246.9" y="16.7">AI_C_0_CH_3</text>
<text x="9.3" y="33.7">DI_IN_0 R23</text>
<text x="60.3" y="35.1">DI_TTL_0</text>
<text x="190.1" y="33.7">AI_C_1</text>
<text x="246.9" y="34">AI_C_1_CH_4</text>
<text x="190.1" y="50.9">AI_C_2</text>
<text x="246.9" y="51.2">AI_C_2_CH_5</text>
<text x="9.3" y="68.1">DI_IN_1 R31</text>
<text x="60.3" y="69.6">DI_TTL_1</text>
<text x="190.1" y="68.1">AI_C_3</text>
<text x="246.9" y="68.4">AI_C_3_CH_6</text>
<text x="215.9" y="88.2">AI_PWR_OUT1</text>
<text x="215.9" y="94">AI_C_0</text>
<text x="9.3" y="102.6">DI_IN_2 R39</text>
<text x="60.3" y="104">DI_TTL_2</text>
<text x="161.4" y="102.6">AI_PWR_OUT</text>
<text x="164.3" y="105.5">AI_OUT_PWR</text>
<text x="215.9" y="108.3">AI_PWR_OUT1</text>
<text x="215.9" y="114">AI_C_1</text>
<text x="101.1" y="131.3">AI_OUT_PWR</text>
<text x="215.9" y="128.4">AI_PWR_OUT1</text>
<text x="9.3" y="137">DI_IN_3 R41</text>
<text x="215.9" y="134.2">AI_C_2</text>
<text x="60.3" y="138.4">DI_TTL_3</text>
<text x="158.5" y="139.9">AI_C_0</text>
<text x="158.5" y="142.7">AI_PWR_OUT</text>
<text x="158.5" y="145.6">AI_C_1</text>
<text x="158.5" y="148.5">AI_PWR_OUT</text>
<text x="215.9" y="148.5">AI_PWR_OUT1</text>
<text x="158.5" y="151.4">AI_C_2</text>
<text x="158.5" y="154.2">AI_PWR_OUT</text>
<text x="215.9" y="154.2">AI_C_3</text>
<text x="89.6" y="157.1">DI_IN_1</text>
<text x="158.5" y="157.1">AI_C_3</text>
<text x="158.5" y="160">AI_PWR_OUT</text>
<text x="46.6" y="162.9">DI_IN_0</text>
<text x="89.6" y="162.9">DI_IN_0</text>
<text x="46.6" y="168.6">DI_IN_1</text>
<text x="46.6" y="174.3">DI_IN_2</text>
<text x="46.6" y="180.1">DI_IN_3</text>
<text x="89.6" y="180.1">DI_IN_3</text>
<text x="89.6" y="185.8">DI_IN_2</text>
</g>
<g font-size="2.6" fill="#000080">
<text x="201" y="16.7">R24</text>
<text x="212.4" y="16.7">51R</text>
<text x="223.9" y="16.7">R25</text>
<text x="235.4" y="16.7">2K</text>
<text x="57.1" y="22.5">U2A</text>
<text x="112" y="22.5">F2</text>
<text x="129.2" y="22.5">500mA</text>
<text x="140.7" y="22.5">D7</text>
<text x="152.2" y="22.5">1N5822</text>
<text x="169.4" y="19.6">J9</text>
<text x="198.1" y="22.5">R26</text>
<text x="212.4" y="22.5">100R</text>
<text x="57.1" y="25.1">PS2801-4/SM</text>
<text x="34.5" y="34">1K</text>
<text x="57.4" y="31.1">R22</text>
<text x="68.9" y="31.1">2K</text>
<text x="169.4" y="31.1">PWR</text>
<text x="201" y="34">R27</text>
<text x="212.4" y="34">51R</text>
<text x="223.9" y="34">R28</text>
<text x="235.4" y="34">2K</text>
<text x="137.4" y="36.5" transform="rotate(-90 137.4 36.5)">SMAJ24CA</text>
<text x="198.1" y="39.7">R29</text>
<text x="212.4" y="39.7">100R</text>
<text x="137.4" y="49.4" transform="rotate(-90 137.4 49.4)">D8</text>
<text x="201" y="51.2">R32</text>
<text x="212.4" y="51.2">51R</text>
<text x="223.9" y="51.2">R33</text>
<text x="235.4" y="51.2">2K</text>
<text x="57.1" y="56.9">U2B</text>
<text x="57.1" y="59.5">PS2801-4/SM</text>
<text x="198.1" y="56.9">R34</text>
<text x="212.4" y="56.9">100R</text>
<text x="57.4" y="65.5">R30</text>
<text x="68.9" y="65.5">2K</text>
<text x="103.4" y="65.5">L3</text>
<text x="117.7" y="65.5">6.8uH</text>
<text x="135" y="62.7">U4</text>
<text x="34.5" y="68.4">1K</text>
<text x="201" y="68.4">R35</text>
<text x="212.4" y="68.4">51R</text>
<text x="223.9" y="68.4">R36</text>
<text x="235.4" y="68.4">2K</text>
<text x="135" y="77">B2403</text>
<text x="160.3" y="75" transform="rotate(-90 160.3 75)">47uF</text>
<text x="166.1" y="75" transform="rotate(-90 166.1 75)">47uF</text>
<text x="198.1" y="74.1">R37</text>
<text x="212.4" y="74.1">100R</text>
<text x="100" y="80.4" transform="rotate(-90 100 80.4)">10uF/50V</text>
<text x="120.1" y="79" transform="rotate(-90 120.1 79)">100nF/50V</text>
<text x="100" y="88.2" transform="rotate(-90 100 88.2)">C41</text>
<text x="120.1" y="88.2" transform="rotate(-90 120.1 88.2)">C40</text>
<text x="160.3" y="85.3" transform="rotate(-90 160.3 85.3)">C42</text>
<text x="166.1" y="85.3" transform="rotate(-90 166.1 85.3)">C43</text>
<text x="241.1" y="85.6">D1</text>
<text x="57.1" y="91.4">U2C</text>
<text x="57.1" y="93.9">PS2801-4/SM</text>
<text x="57.4" y="99.9">R38</text>
<text x="68.9" y="99.9">2K</text>
<text x="189.5" y="97.1">J3</text>
<text x="232.5" y="99.9">PESD5V0L2BT</text>
<text x="34.5" y="102.8">1K</text>
<text x="241.1" y="105.7">D2</text>
<text x="109.1" y="111.5">L4</text>
<text x="123.5" y="111.5">None</text>
<text x="178" y="111.5">AI_PWR_Select</text>
<text x="160.3" y="114.9" transform="rotate(-90 160.3 114.9)">10uF/50V</text>
<text x="57.1" y="125.8">U2D</text>
<text x="126.3" y="125.8">J10</text>
<text x="160.3" y="122.6" transform="rotate(-90 160.3 122.6)">C19</text>
<text x="232.5" y="120.1">PESD5V0L2BT</text>
<text x="241.1" y="125.8">D3</text>
<text x="57.1" y="128.4">PS2801-4/SM</text>
<text x="34.5" y="137.3">1K</text>
<text x="57.4" y="134.4">R40</text>
<text x="68.9" y="134.4">2K</text>
<text x="183.7" y="137.3">J4</text>
<text x="114.8" y="140.2">AI_PWR_Select</text>
<text x="232.5" y="140.2">PESD5V0L2BT</text>
<text x="241.1" y="145.9">D4</text>
<text x="112" y="154.5">D5</text>
<text x="68.9" y="157.4">J5</text>
<text x="232.5" y="160.2">PESD5V0L2BT</text>
<text x="180.9" y="166">4~20mA</text>
<text x="106.3" y="168.9">NUP2105LT1G</text>
<text x="19.7" y="175.1" transform="rotate(-90 19.7 175.1)">10uF/50V</text>
<text x="112" y="177.5">D6</text>
<text x="19.7" y="182.9" transform="rotate(-90 19.7 182.9)">C18</text>
<text x="68.9" y="186.1">DI</text>
<text x="106.3" y="191.8">NUP2105LT1G</text>
</g>
<g font-size="2.6" fill="#004080">
<text x="170.8" y="24.2">1</text>
<text x="170.8" y="27.1">2</text>
<text x="133.5" y="67.3">Vin</text>
<text x="140.3" y="67.3">+Vo</text>
<text x="133.5" y="73">GND</text>
<text x="141.8" y="73">0V</text>
<text x="236.9" y="90.2">IO</text>
<text x="236.9" y="96">IO</text>
<text x="242.6" y="93.1">GND</text>
<text x="190.9" y="101.7">A</text>
<text x="190.9" y="104.6">B</text>
<text x="190.9" y="107.4">C</text>
<text x="236.9" y="110.3">IO</text>
<text x="242.6" y="113.2">GND</text>
<text x="236.9" y="116">IO</text>
<text x="127.8" y="130.4">A</text>
<text x="236.9" y="130.4">IO</text>
<text x="127.8" y="133.3">B</text>
<text x="127.8" y="136.1">C</text>
<text x="236.9" y="136.1">IO</text>
<text x="242.6" y="133.3">GND</text>
<text x="182.3" y="141.9">1</text>
<text x="182.3" y="144.7">2</text>
<text x="182.3" y="147.6">3</text>
<text x="182.3" y="150.5">4</text>
<text x="182.3" y="153.4">5</text>
<text x="236.9" y="150.5">IO</text>
<text x="242.6" y="153.4">GND</text>
<text x="67.5" y="162">1</text>
<text x="107.7" y="159.1">IO</text>
<text x="113.5" y="162">GND</text>
<text x="182.3" y="156.2">6</text>
<text x="182.3" y="159.1">7</text>
<text x="182.3" y="162">8</text>
<text x="236.9" y="156.2">IO</text>
<text x="67.5" y="164.8">2</text>
<text x="67.5" y="167.7">3</text>
<text x="107.7" y="164.8">IO</text>
<text x="67.5" y="170.6">4</text>
<text x="67.5" y="173.4">5</text>
<text x="67.5" y="176.3">6</text>
<text x="67.5" y="179.2">7</text>
<text x="67.5" y="182.1">8</text>
<text x="107.7" y="182.1">IO</text>
<text x="113.5" y="184.9">GND</text>
<text x="107.7" y="187.8">IO</text>
</g>
<g font-size="2.1">
<text x="30.2" y="2.2">5</text>
<text x="84.7" y="2.2">4</text>
<text x="139.2" y="2.2">3</text>
<text x="193.8" y="2.2">2</text>
<text x="248.3" y="2.2">1</text>
<text x=".8" y="29.8">D</text>
<text x="276.3" y="29.8">D</text>
<text x=".8" y="80.1">C</text>
<text x="276.3" y="80.1">C</text>
<text x=".8" y="130.3">B</text>
<text x="276.3" y="130.3">B</text>
<text x=".8" y="180.5">A</text>
<text x="276.3" y="180.5">A</text>
<text x="30.2" y="206">5</text>
<text x="84.7" y="206">4</text>
<text x="139.2" y="206">3</text>
<text x="193.8" y="206">2</text>
<text x="248.3" y="206">1</text>
</g>
</svg>
